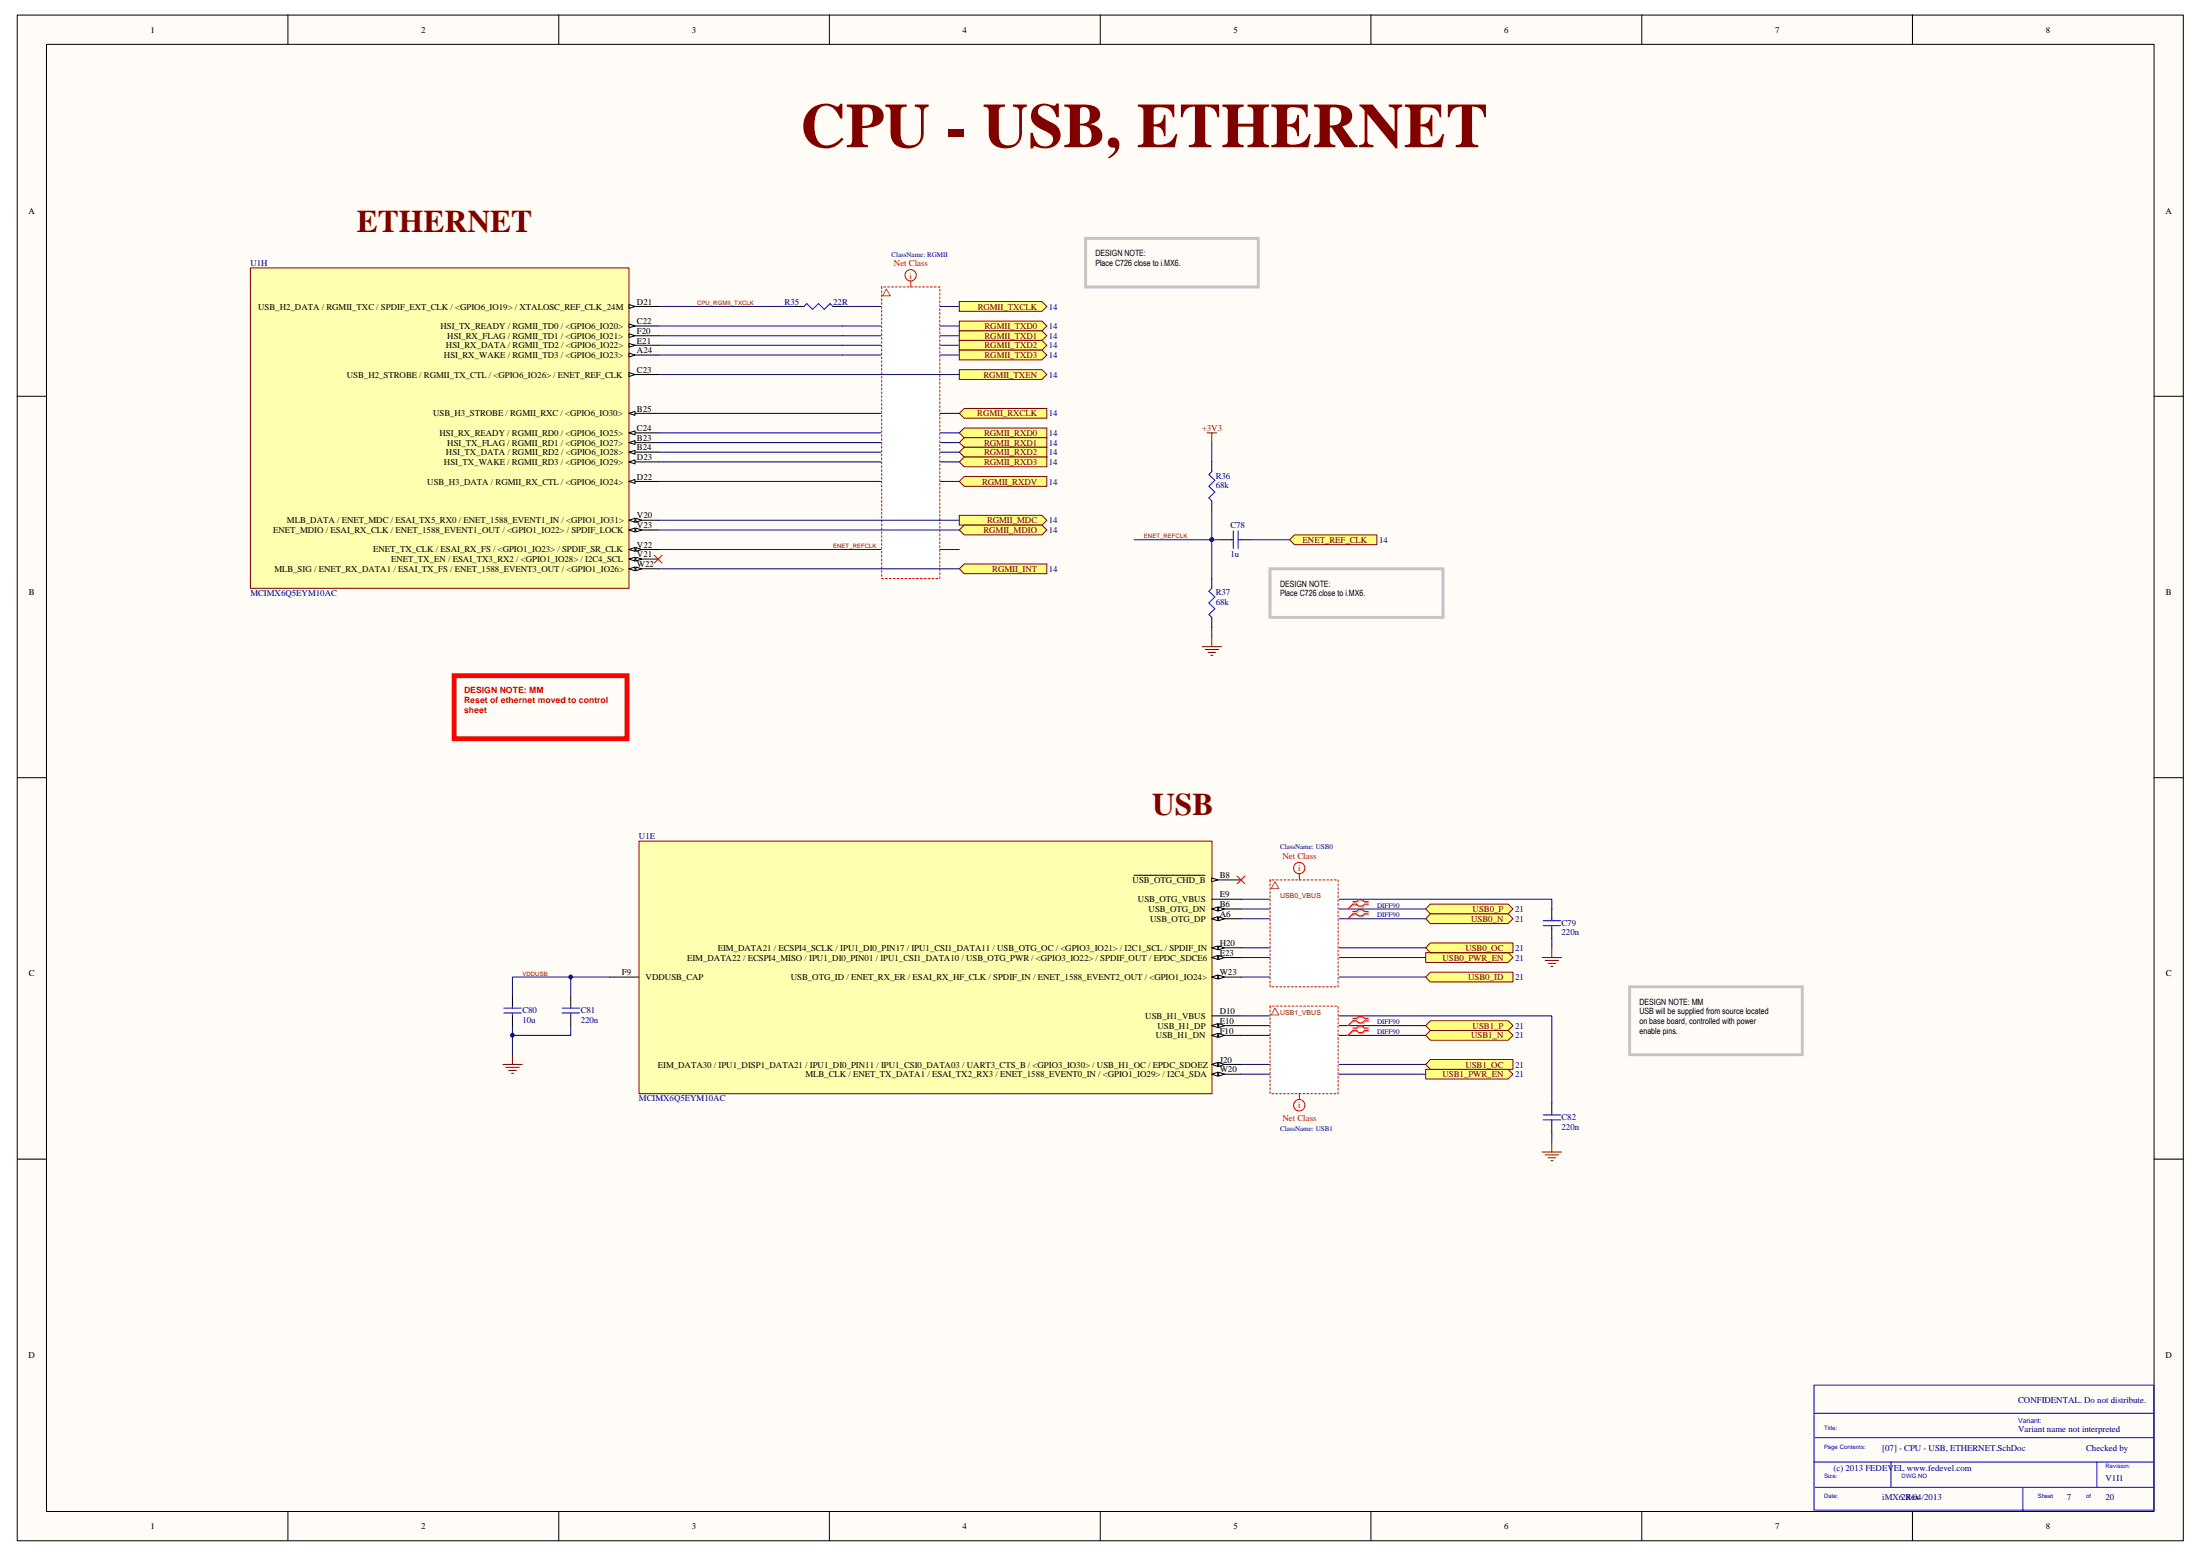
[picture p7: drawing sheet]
<svg xmlns="http://www.w3.org/2000/svg" width="420mm" height="297mm" viewBox="0 0 420 297" stroke-linecap="round" stroke-linejoin="round" font-family="sans-serif">
<path d="M3.3 2.9h413.7v291.2h-413.7z" fill="#fffcf8"/>
<path d="M3.3 2.9h413.7v291.2h-413.7z" fill="none" stroke="#000" stroke-width=".19"/>
<path d="M8.9 8.5h402.5v280h-402.5z" fill="#fffcf8"/>
<g fill="none" stroke="#000" stroke-width=".19">
<path d="M8.9 8.5h402.5v280h-402.5zM55 2.8v5.6M106.7 2.8v5.6M158.4 2.8v5.6M210.1 2.8v5.6M261.8 2.8v5.6M313.6 2.8v5.6M365.2 2.8v5.6M3.3 75.6h5.5M411.4 75.6h5.6M3.3 148.5h5.5M411.4 148.5h5.6"/>
<path d="M3.3 221.3h5.5M411.4 221.3h5.6M55 288.5v5.6M106.7 288.5v5.6M158.4 288.5v5.6M210.1 288.5v5.6M261.8 288.5v5.6M313.6 288.5v5.6M365.2 288.5v5.6"/>
</g>
<path d="M346.4 264.4h64.9v23.9h-64.9zM346.4 269.8h65M346.4 279.1h65M346.7 274.4h64.7M361.1 279.1v4.8M400.5 279.1v4.8M346.7 283.9h64.7M386.3 283.9v4.6" fill="none" stroke="#00f" stroke-width=".19"/>
<path d="M109 186.5v3.7" fill="none" stroke="#000080" stroke-width=".19"/>
<circle cx="109" cy="186.5" r=".35" fill="#000080"/>
<g fill="none" stroke="#000080" stroke-width=".19">
<path d="M296.4 179.1v1.8M109 195.8v1.9h-11.1M296.4 216.2v1.9"/>
<circle cx="109" cy="186.5" r=".35"/>
</g>
<g fill="none" stroke="#800000" stroke-width=".19">
<path d="M294.5 182.8h3.7M295.1 183.3h2.6M295.6 183.9h1.5M296.2 184.5h.4M296.4 180.9v1.9M96 203.2h3.7M96.6 203.8h2.6M97.1 204.3h1.5M97.7 204.9h.4M97.9 201.3v1.9M294.5 219.9h3.7M296.4 218.1v1.8"/>
<path d="M295.1 220.5h2.6M295.6 221h1.5M296.2 221.6h.4"/>
</g>
<circle cx="97.9" cy="197.6" r=".35" fill="#000080"/>
<g fill="none" stroke="#000080" stroke-width=".19">
<path d="M160.9 58.5h22.3M125.7 78.9h57.5M160.9 62.2h22.3M160.9 64.1h22.3M160.9 65.9h22.3M160.9 67.8h22.3M125.7 82.6h57.5M125.7 84.5h57.5M125.7 86.3h57.5M125.7 88.2h57.5M125.7 91.9h57.5M231.4 103h1.9"/>
<path d="M237 171.7h59.4v1.8M97.9 195.8v5.5M116.4 186.5h-18.5v3.7M237 193.9h59.4v16.8"/>
<circle cx="97.9" cy="197.6" r=".35"/>
</g>
<circle cx="231.4" cy="103" r=".35" fill="#000080"/>
<g fill="none" stroke="#000080" stroke-width=".19">
<path d="M231.4 84.5v3.7M231.4 97.5v12.9M231.4 119.7v1.9M238.9 103h7.4"/>
<circle cx="231.4" cy="103" r=".35"/>
</g>
<path d="M230.5 82.6h1.9M231.4 82.6v1.9M229.6 123.4h3.7M230.2 124h2.5M230.7 124.5h1.5M231.3 125.1h.3M231.4 121.6v1.8" fill="none" stroke="#800000" stroke-width=".19"/>
<path d="M242.6 108.6h33v9.3h-33z" fill="none" stroke="#c6c3c6" stroke-width=".56"/>
<path d="M183.2 57.6h15.8l.9 .9-.9 .9h-15.8z" fill-rule="evenodd" fill="#ffff80"/>
<path d="M183.2 57.6h15.8l.9 .9-.9 .9h-15.8z" fill="none" stroke="#800000" stroke-width=".19"/>
<path d="M183.2 61.3h15.8l.9 .9-.9 1h-15.8z" fill-rule="evenodd" fill="#ffff80"/>
<path d="M183.2 61.3h15.8l.9 .9-.9 1h-15.8z" fill="none" stroke="#800000" stroke-width=".19"/>
<path d="M183.2 63.2h15.8l.9 .9-.9 .9h-15.8z" fill-rule="evenodd" fill="#ffff80"/>
<path d="M183.2 63.2h15.8l.9 .9-.9 .9h-15.8z" fill="none" stroke="#800000" stroke-width=".19"/>
<path d="M183.2 65h15.8l.9 .9-.9 .9h-15.8z" fill-rule="evenodd" fill="#ffff80"/>
<path d="M183.2 65h15.8l.9 .9-.9 .9h-15.8z" fill="none" stroke="#800000" stroke-width=".19"/>
<path d="M183.2 66.8h15.8l.9 1-.9 .9h-15.8z" fill-rule="evenodd" fill="#ffff80"/>
<path d="M183.2 66.8h15.8l.9 1-.9 .9h-15.8z" fill="none" stroke="#800000" stroke-width=".19"/>
<path d="M183.2 70.6h15.8l.9 .9-.9 .9h-15.8z" fill-rule="evenodd" fill="#ffff80"/>
<path d="M183.2 70.6h15.8l.9 .9-.9 .9h-15.8z" fill="none" stroke="#800000" stroke-width=".19"/>
<path d="M183.2 78.9l.9-.9h15.8v1.8h-15.8z" fill-rule="evenodd" fill="#ffff80"/>
<path d="M183.2 78.9l.9-.9h15.8v1.8h-15.8z" fill="none" stroke="#800000" stroke-width=".19"/>
<path d="M183.2 82.6l.9-.9h15.8v1.9h-15.8z" fill-rule="evenodd" fill="#ffff80"/>
<path d="M183.2 82.6l.9-.9h15.8v1.9h-15.8z" fill="none" stroke="#800000" stroke-width=".19"/>
<path d="M183.2 84.5l.9-.9h15.8v1.8h-15.8z" fill-rule="evenodd" fill="#ffff80"/>
<path d="M183.2 84.5l.9-.9h15.8v1.8h-15.8z" fill="none" stroke="#800000" stroke-width=".19"/>
<path d="M183.2 86.3l.9-.9h15.8v1.8h-15.8z" fill-rule="evenodd" fill="#ffff80"/>
<path d="M183.2 86.3l.9-.9h15.8v1.8h-15.8z" fill="none" stroke="#800000" stroke-width=".19"/>
<path d="M183.2 88.2l.9-1h15.8v1.9h-15.8z" fill-rule="evenodd" fill="#ffff80"/>
<path d="M183.2 88.2l.9-1h15.8v1.9h-15.8z" fill="none" stroke="#800000" stroke-width=".19"/>
<path d="M183.2 91.9l.9-.9h15.8v1.8h-15.8z" fill-rule="evenodd" fill="#ffff80"/>
<path d="M183.2 91.9l.9-.9h15.8v1.8h-15.8z" fill="none" stroke="#800000" stroke-width=".19"/>
<path d="M183.2 98.4h15.8l.9 .9-.9 .9h-15.8z" fill-rule="evenodd" fill="#ffff80"/>
<path d="M183.2 98.4h15.8l.9 .9-.9 .9h-15.8z" fill="none" stroke="#800000" stroke-width=".19"/>
<path d="M183.2 101.2l.9-1h14.9l.9 1-.9 .9h-14.9z" fill-rule="evenodd" fill="#ffff80"/>
<path d="M183.2 101.2l.9-1h14.9l.9 1-.9 .9h-14.9z" fill="none" stroke="#800000" stroke-width=".19"/>
<path d="M183.2 108.6l.9-.9h15.8v1.8h-15.8z" fill-rule="evenodd" fill="#ffff80"/>
<path d="M183.2 108.6l.9-.9h15.8v1.8h-15.8z" fill="none" stroke="#800000" stroke-width=".19"/>
<path d="M125.7 104.9h57.5" fill="none" stroke="#000080" stroke-width=".19"/>
<path d="M246.3 103l.9-.9h15.8v1.9h-15.8z" fill-rule="evenodd" fill="#ffff80"/>
<path d="M246.3 103l.9-.9h15.8v1.9h-15.8z" fill="none" stroke="#800000" stroke-width=".19"/>
<path d="M168.4 54.8h11.1v55.6h-11.1z" fill-rule="evenodd" fill="#fff"/>
<path d="M168.4 54.8h11.1v55.6h-11.1z" fill="none" stroke="#f00" stroke-width=".19" stroke-dasharray=".4 .4"/>
<path d="M169.3 55.2l.7 1.3h-1.4z" fill="none" stroke="#f33" stroke-width=".19"/>
<g fill="none" stroke="#f00" stroke-width=".19">
<path d="M173.9 53.7v1.1"/>
<circle cx="173.9" cy="52.6" r="1.08"/>
</g>
<path d="M153.5 58.5l.6-.5 1.1 1.1 1.1-1.1 1.1 1.1 1.1-1.1 .6 .5" fill="none" stroke="#00f" stroke-width=".19"/>
<path d="M151.7 58.5h1.8M159.1 58.5h1.8" fill="none" stroke="#000" stroke-width=".19"/>
<path d="M125.7 58.5h26M125.7 62.2h35.2M125.7 64.1h35.2M125.7 65.9h35.2M125.7 67.8h35.2M125.7 71.5h57.5M125.7 99.3h57.5M125.7 101.2h57.5M125.7 108.6h57.5M216.6 103h14.8" fill="none" stroke="#000080" stroke-width=".19"/>
<path d="M86.7 129h33v12h-33z" fill="none" stroke="#f00" stroke-width=".93"/>
<circle cx="231.4" cy="103" r=".35" fill="#000080"/>
<circle cx="231.4" cy="103" r=".35" fill="none" stroke="#000080" stroke-width=".19"/>
<path d="M272.3 181.9h15.7l1 .9-1 .9h-15.7z" fill-rule="evenodd" fill="#ffff80"/>
<path d="M272.3 181.9h15.7l1 .9-1 .9h-15.7z" fill="none" stroke="#800000" stroke-width=".19"/>
<path d="M237 175.4h35.3M237 173.5h35.3" fill="none" stroke="#000080" stroke-width=".19"/>
<path d="M273.2 172.6h14.8l1 .9-1 1h-14.8l-.9-1z" fill-rule="evenodd" fill="#ffff80"/>
<path d="M273.2 172.6h14.8l1 .9-1 1h-14.8l-.9-1z" fill="none" stroke="#800000" stroke-width=".19"/>
<path d="M273.2 174.5h14.8l1 .9-1 .9h-14.8l-.9-.9z" fill-rule="evenodd" fill="#ffff80"/>
<path d="M273.2 174.5h14.8l1 .9-1 .9h-14.8l-.9-.9z" fill="none" stroke="#800000" stroke-width=".19"/>
<path d="M258.5 172.3h.8l.4-.3h.7l.4 .3h.7M258.5 174.2h.8l.4-.4h.7l.4 .4h.7M261.5 172.8h-.7l-.4 .3h-.7l-.4-.3h-.8l-1.1 .7M261.5 174.6h-.7l-.4 .4h-.7l-.4-.4h-.8l-1.1 .8" fill="none" stroke="#d0a19e" stroke-width=".19"/>
<path d="M258.3 172.1h.8l.3-.4h.8l.4 .4h.7M258.3 174h.8l.3-.4h.8l.4 .4h.7M261.3 172.6h-.7l-.4 .4h-.8l-.3-.4h-.8l-.9 .9M261.3 174.5h-.7l-.4 .3h-.8l-.3-.3h-.8l-.9 .9" fill="none" stroke="#f00" stroke-width=".19"/>
<path d="M237 182.8h35.3" fill="none" stroke="#000080" stroke-width=".19"/>
<path d="M273.2 180h15.8v1.9h-15.8l-.9-1z" fill-rule="evenodd" fill="#ffff80"/>
<path d="M273.2 180h15.8v1.9h-15.8l-.9-1z" fill="none" stroke="#800000" stroke-width=".19"/>
<path d="M237 180.9h35.3" fill="none" stroke="#000080" stroke-width=".19"/>
<path d="M273.2 185.6h15.8v1.9h-15.8l-.9-1z" fill-rule="evenodd" fill="#ffff80"/>
<path d="M273.2 185.6h15.8v1.9h-15.8l-.9-1z" fill="none" stroke="#800000" stroke-width=".19"/>
<path d="M237 186.5h35.3" fill="none" stroke="#000080" stroke-width=".19"/>
<path d="M272.3 204.1h15.7l1 1-1 .9h-15.7z" fill-rule="evenodd" fill="#ffff80"/>
<path d="M272.3 204.1h15.7l1 1-1 .9h-15.7z" fill="none" stroke="#800000" stroke-width=".19"/>
<path d="M237 197.7h35.3M237 195.8h35.3" fill="none" stroke="#000080" stroke-width=".19"/>
<path d="M273.2 194.9h14.8l1 .9-1 .9h-14.8l-.9-.9z" fill-rule="evenodd" fill="#ffff80"/>
<path d="M273.2 194.9h14.8l1 .9-1 .9h-14.8l-.9-.9z" fill="none" stroke="#800000" stroke-width=".19"/>
<path d="M273.2 196.7h14.8l1 1-1 .9h-14.8l-.9-.9z" fill-rule="evenodd" fill="#ffff80"/>
<path d="M273.2 196.7h14.8l1 1-1 .9h-14.8l-.9-.9z" fill="none" stroke="#800000" stroke-width=".19"/>
<path d="M258.5 194.6h.8l.4-.4h.7l.4 .4h.7M258.5 196.4h.8l.4-.3h.7l.4 .3h.7M261.5 195h-.7l-.4 .4h-.7l-.4-.4h-.8l-1.1 .8M261.5 196.9h-.7l-.4 .4h-.7l-.4-.4h-.8l-1.1 .8" fill="none" stroke="#d0a19e" stroke-width=".19"/>
<path d="M258.3 194.4h.8l.3-.4h.8l.4 .4h.7M258.3 196.3h.8l.3-.4h.8l.4 .4h.7M261.3 194.9h-.7l-.4 .3h-.8l-.3-.3h-.8l-.9 .9M261.3 196.7h-.7l-.4 .4h-.8l-.3-.4h-.8l-.9 1" fill="none" stroke="#f00" stroke-width=".19"/>
<path d="M237 205.1h35.3" fill="none" stroke="#000080" stroke-width=".19"/>
<path d="M273.2 202.3h15.8v1.8h-15.8l-.9-.9z" fill-rule="evenodd" fill="#ffff80"/>
<path d="M273.2 202.3h15.8v1.8h-15.8l-.9-.9z" fill="none" stroke="#800000" stroke-width=".19"/>
<path d="M237 203.2h35.3" fill="none" stroke="#000080" stroke-width=".19"/>
<path d="M242.6 168h13v20.4h-13z" fill-rule="evenodd" fill="#fff"/>
<path d="M242.6 168h13v20.4h-13z" fill="none" stroke="#f00" stroke-width=".19" stroke-dasharray=".4 .4"/>
<path d="M243.5 168.3l.8 1.3h-1.5z" fill="none" stroke="#f33" stroke-width=".19"/>
<g fill="none" stroke="#f00" stroke-width=".19">
<path d="M248.1 166.8v1.2"/>
<circle cx="248.1" cy="165.7" r="1.09"/>
</g>
<path d="M242.6 192.1h13v16.7h-13z" fill-rule="evenodd" fill="#fff"/>
<path d="M242.6 192.1h13v16.7h-13z" fill="none" stroke="#f00" stroke-width=".19" stroke-dasharray=".4 .4"/>
<path d="M243.5 192.4l.8 1.4h-1.5z" fill="none" stroke="#f33" stroke-width=".19"/>
<g fill="none" stroke="#f00" stroke-width=".19">
<path d="M248.1 208.8v1.1"/>
<circle cx="248.1" cy="211" r="1.09"/>
</g>
<path d="M311.2 188.4h33v12.9h-33z" fill="none" stroke="#c6c3c6" stroke-width=".56"/>
<g fill="none" stroke="#00f" stroke-width=".19">
<path d="M231.4 90l-.5 .6 1.1 1.1-1.1 1.1 1.1 1.1-1.1 1.1 .5 .6M231.4 112.3l-.5 .6 1.1 1.1-1.1 1.1 1.1 1.1-1.1 1.1 .5 .6M235.2 103h.3M235.5 101.3v3.4M236.5 103h.5M236.5 101.3v3.4M294.7 176.7h3.4M294.7 175.8h3.4M296.4 175.4v.4M296.4 176.7v.5M96.2 193.4h3.4M96.2 192.4h3.4"/>
<path d="M97.9 192.1v.3M97.9 193.4v.5M107.3 193.4h3.4M107.3 192.4h3.4M109 192.1v.3M109 193.4v.5M294.7 213.8h3.4M294.7 212.9h3.4M296.4 212.5v.4M296.4 213.8v.5"/>
</g>
<g fill="none" stroke="#000" stroke-width=".19">
<path d="M231.4 88.2v1.8M231.4 95.6v1.9M231.4 110.4v1.9M231.4 117.9v1.8M233.3 103h1.9M237 103h1.9M296.4 173.5v1.9M296.4 177.2v1.9M97.9 190.2v1.9M97.9 193.9v1.9M109 190.2v1.9M109 193.9v1.9"/>
<path d="M296.4 210.7v1.8M296.4 214.3v1.9"/>
</g>
<path d="M47.9 51.2h72.2v61.1h-72.2z" fill="#ffffb0"/>
<path d="M47.8 51.1h72.3v61.2h-72.3z" fill="none" stroke="#800000" stroke-width=".19"/>
<path d="M120.1 58.5h5.6" fill="none" stroke="#000" stroke-width=".19"/>
<path d="M120.1 58.1l1.2 .4-1.2 .4z" fill="#fffcf8"/>
<path d="M120.1 58.1l1.2 .4-1.2 .4zM120.1 62.2h5.6" fill="none" stroke="#000" stroke-width=".19"/>
<path d="M120.1 61.8l1.2 .4-1.2 .4z" fill="#fffcf8"/>
<path d="M120.1 61.8l1.2 .4-1.2 .4zM120.1 64.1h5.6" fill="none" stroke="#000" stroke-width=".19"/>
<path d="M120.1 63.7l1.2 .4-1.2 .3z" fill="#fffcf8"/>
<path d="M120.1 63.7l1.2 .4-1.2 .3zM120.1 65.9h5.6" fill="none" stroke="#000" stroke-width=".19"/>
<path d="M120.1 65.6l1.2 .3-1.2 .4z" fill="#fffcf8"/>
<path d="M120.1 65.6l1.2 .3-1.2 .4zM120.1 67.8h5.6" fill="none" stroke="#000" stroke-width=".19"/>
<path d="M120.1 67.4l1.2 .4-1.2 .4z" fill="#fffcf8"/>
<path d="M120.1 67.4l1.2 .4-1.2 .4zM120.1 91.9h5.6" fill="none" stroke="#000" stroke-width=".19"/>
<path d="M120.1 91.9l1.2-.4v.8z" fill="#fffcf8"/>
<path d="M120.1 91.9l1.2-.4v.8zM120.1 82.6h5.6" fill="none" stroke="#000" stroke-width=".19"/>
<path d="M120.1 82.6l1.2-.3v.7z" fill="#fffcf8"/>
<path d="M120.1 71.5h5.6M120.1 82.6l1.2-.3v.7z" fill="none" stroke="#000" stroke-width=".19"/>
<path d="M120.1 71.1l1.2 .4-1.2 .4z" fill="#fffcf8"/>
<path d="M120.1 71.1l1.2 .4-1.2 .4zM120.1 84.5h5.6" fill="none" stroke="#000" stroke-width=".19"/>
<path d="M120.1 84.5l1.2-.4v.7z" fill="#fffcf8"/>
<path d="M120.1 84.5l1.2-.4v.7zM120.1 86.3h5.6" fill="none" stroke="#000" stroke-width=".19"/>
<path d="M120.1 86.3l1.2-.3v.7z" fill="#fffcf8"/>
<path d="M120.1 86.3l1.2-.3v.7zM120.1 88.2h5.6" fill="none" stroke="#000" stroke-width=".19"/>
<path d="M120.1 88.2l1.2-.4v.8z" fill="#fffcf8"/>
<path d="M120.1 78.9h5.6M120.1 88.2l1.2-.4v.8z" fill="none" stroke="#000" stroke-width=".19"/>
<path d="M120.1 78.9l1.2-.4v.8z" fill="#fffcf8"/>
<path d="M120.1 78.9l1.2-.4v.8zM120.1 99.3h5.6" fill="none" stroke="#000" stroke-width=".19"/>
<path d="M120.1 99.3l1.2-.4v.8z" fill="#fffcf8"/>
<path d="M120.1 99.3l1.2-.4v.8z" fill="none" stroke="#000" stroke-width=".19"/>
<path d="M121.4 98.9l1.1 .4-1.1 .4z" fill="#fffcf8"/>
<path d="M121.4 98.9l1.1 .4-1.1 .4zM120.1 101.2h5.6" fill="none" stroke="#000" stroke-width=".19"/>
<path d="M120.1 101.2l1.2-.4v.8z" fill="#fffcf8"/>
<path d="M120.1 101.2l1.2-.4v.8z" fill="none" stroke="#000" stroke-width=".19"/>
<path d="M121.4 100.8l1.1 .4-1.1 .4z" fill="#fffcf8"/>
<path d="M120.1 104.9h5.6M121.4 100.8l1.1 .4-1.1 .4z" fill="none" stroke="#000" stroke-width=".19"/>
<path d="M120.1 104.9l1.2-.4v.7z" fill="#fffcf8"/>
<path d="M120.1 104.9l1.2-.4v.7z" fill="none" stroke="#000" stroke-width=".19"/>
<path d="M121.4 104.5l1.1 .4-1.1 .3z" fill="#fffcf8"/>
<path d="M120.1 108.6h5.6M121.4 104.5l1.1 .4-1.1 .3z" fill="none" stroke="#000" stroke-width=".19"/>
<path d="M120.1 108.6l1.2-.4v.8z" fill="#fffcf8"/>
<path d="M120.1 108.6l1.2-.4v.8z" fill="none" stroke="#000" stroke-width=".19"/>
<path d="M121.4 108.2l1.1 .4-1.1 .4z" fill="#fffcf8"/>
<path d="M120.1 106.7h5.6M121.4 108.2l1.1 .4-1.1 .4z" fill="none" stroke="#000" stroke-width=".19"/>
<path d="M120.1 106.7l1.2-.3v.7z" fill="#fffcf8"/>
<path d="M120.1 106.7l1.2-.3v.7z" fill="none" stroke="#000" stroke-width=".19"/>
<path d="M121.4 106.4l1.1 .3-1.1 .4z" fill="#fffcf8"/>
<path d="M121.4 106.4l1.1 .3-1.1 .4z" fill="none" stroke="#000" stroke-width=".19"/>
<path d="M125 106l1.4 1.5M126.4 106l-1.4 1.5" fill="none" stroke="#f00" stroke-width=".19"/>
<path d="M122.1 160.6h109.4v48.2h-109.4z" fill="#ffffb0"/>
<path d="M122 160.6h109.5v48.2h-109.5z" fill="none" stroke="#800000" stroke-width=".19"/>
<path d="M231.4 171.7h5.6M231.4 168h5.6" fill="none" stroke="#000" stroke-width=".19"/>
<path d="M231.4 167.6l1.2 .4-1.2 .3z" fill="#fffcf8"/>
<path d="M216.6 167.1h13.6M231.4 167.6l1.2 .4-1.2 .3zM231.4 173.5h5.6" fill="none" stroke="#000" stroke-width=".19"/>
<path d="M231.4 173.5l1.2-.4v.8z" fill="#fffcf8"/>
<path d="M231.4 173.5l1.2-.4v.8z" fill="none" stroke="#000" stroke-width=".19"/>
<path d="M232.7 173.1l1.1 .4-1.1 .4z" fill="#fffcf8"/>
<path d="M231.4 175.4h5.6M232.7 173.1l1.1 .4-1.1 .4z" fill="none" stroke="#000" stroke-width=".19"/>
<path d="M231.4 175.4l1.2-.4v.8z" fill="#fffcf8"/>
<path d="M231.4 175.4l1.2-.4v.8z" fill="none" stroke="#000" stroke-width=".19"/>
<path d="M232.7 175l1.1 .4-1.1 .4z" fill="#fffcf8"/>
<path d="M232.7 175l1.1 .4-1.1 .4zM231.4 195.8h5.6" fill="none" stroke="#000" stroke-width=".19"/>
<path d="M231.4 195.8l1.2-.4v.8z" fill="#fffcf8"/>
<path d="M231.4 195.8l1.2-.4v.8z" fill="none" stroke="#000" stroke-width=".19"/>
<path d="M232.7 195.4l1.1 .4-1.1 .4z" fill="#fffcf8"/>
<path d="M231.4 197.7h5.6M232.7 195.4l1.1 .4-1.1 .4z" fill="none" stroke="#000" stroke-width=".19"/>
<path d="M231.4 197.7l1.2-.4v.7z" fill="#fffcf8"/>
<path d="M231.4 197.7l1.2-.4v.7z" fill="none" stroke="#000" stroke-width=".19"/>
<path d="M232.7 197.3l1.1 .4-1.1 .3z" fill="#fffcf8"/>
<path d="M116.4 186.5h5.6M231.4 193.9h5.6M231.4 186.5h5.6M232.7 197.3l1.1 .4-1.1 .3z" fill="none" stroke="#000" stroke-width=".19"/>
<path d="M231.4 186.5l1.2-.4v.8z" fill="#fffcf8"/>
<path d="M231.4 186.5l1.2-.4v.8z" fill="none" stroke="#000" stroke-width=".19"/>
<path d="M232.7 186.1l1.1 .4-1.1 .4z" fill="#fffcf8"/>
<path d="M231.4 180.9h5.6M232.7 186.1l1.1 .4-1.1 .4z" fill="none" stroke="#000" stroke-width=".19"/>
<path d="M231.4 180.9l1.2-.3v.7z" fill="#fffcf8"/>
<path d="M231.4 180.9l1.2-.3v.7z" fill="none" stroke="#000" stroke-width=".19"/>
<path d="M232.7 180.6l1.1 .3-1.1 .4z" fill="#fffcf8"/>
<path d="M231.4 182.8h5.6M232.7 180.6l1.1 .3-1.1 .4z" fill="none" stroke="#000" stroke-width=".19"/>
<path d="M231.4 182.8l1.2-.4v.8z" fill="#fffcf8"/>
<path d="M231.4 182.8l1.2-.4v.8z" fill="none" stroke="#000" stroke-width=".19"/>
<path d="M232.7 182.4l1.1 .4-1.1 .4z" fill="#fffcf8"/>
<path d="M232.7 182.4l1.1 .4-1.1 .4zM231.4 205.1h5.6" fill="none" stroke="#000" stroke-width=".19"/>
<path d="M231.4 205.1l1.2-.4v.7z" fill="#fffcf8"/>
<path d="M231.4 205.1l1.2-.4v.7z" fill="none" stroke="#000" stroke-width=".19"/>
<path d="M232.7 204.7l1.1 .4-1.1 .3z" fill="#fffcf8"/>
<path d="M231.4 203.2h5.6M232.7 204.7l1.1 .4-1.1 .3z" fill="none" stroke="#000" stroke-width=".19"/>
<path d="M231.4 203.2l1.2-.4v.8z" fill="#fffcf8"/>
<path d="M231.4 203.2l1.2-.4v.8z" fill="none" stroke="#000" stroke-width=".19"/>
<path d="M232.7 202.8l1.1 .4-1.1 .4z" fill="#fffcf8"/>
<path d="M232.7 202.8l1.1 .4-1.1 .4z" fill="none" stroke="#000" stroke-width=".19"/>
<path d="M236.3 167.2l1.4 1.5M237.7 167.2l-1.4 1.5" fill="none" stroke="#f00" stroke-width=".19"/>
<path d="M207.3 45.5h33v9.3h-33z" fill="none" stroke="#c6c3c6" stroke-width=".56"/>
<text font-size="12.1" fill="#800000" x="152.8" y="28.1">CPU - USB, ETHERNET</text>
<g font-size="6" fill="#800000">
<text x="68.1" y="44.2">ETHERNET</text>
<text x="220" y="155.5">USB</text>
</g>
<g font-size="1.7">
<text x="28.7" y="6.2">1</text>
<text x="80.4" y="6.2">2</text>
<text x="132.2" y="6.2">3</text>
<text x="183.8" y="6.2">4</text>
<text x="235.6" y="6.2">5</text>
<text x="287.3" y="6.2">6</text>
<text x="339" y="6.2">7</text>
<text x="390.7" y="6.2">8</text>
<text x="5.5" y="40.8">A</text>
<text x="413.6" y="40.8">A</text>
<text x="209.2" y="48.9">DESIGN NOTE:</text>
<text x="209.2" y="50.8">Place C726 close to i.MX6.</text>
<text x="49.3" y="59.1">USB_H2_DATA / RGMII_TXC / SPDIF_EXT_CLK / &lt;GPIO6_IO19&gt; / XTALOSC_REF_CLK_24M</text>
<text x="121.7" y="58.2">D21</text>
<text x="84.1" y="62.8">HSI_TX_READY / RGMII_TD0 / &lt;GPIO6_IO20&gt;</text>
<text x="85.4" y="64.6">HSI_RX_FLAG / RGMII_TD1 / &lt;GPIO6_IO21&gt;</text>
<text x="121.7" y="65.6">E21</text>
<text x="121.7" y="63.7">F20</text>
<text x="121.7" y="61.9">C22</text>
<text x="84.8" y="68.4">HSI_RX_WAKE / RGMII_TD3 / &lt;GPIO6_IO23&gt;</text>
<text x="85.2" y="66.5">HSI_RX_DATA / RGMII_TD2 / &lt;GPIO6_IO22&gt;</text>
<text x="121.7" y="67.4">A24</text>
<text x="121.7" y="71.2">C23</text>
<text x="66.2" y="72.1">USB_H2_STROBE / RGMII_TX_CTL / &lt;GPIO6_IO26&gt; / ENET_REF_CLK</text>
<text x="82.7" y="79.5">USB_H3_STROBE / RGMII_RXC / &lt;GPIO6_IO30&gt;</text>
<text x="83.9" y="83.2">HSI_RX_READY / RGMII_RD0 / &lt;GPIO6_IO25&gt;</text>
<text x="121.7" y="78.6">B25</text>
<text x="121.7" y="82.3">C24</text>
<text x="84.8" y="88.8">HSI_TX_WAKE / RGMII_RD3 / &lt;GPIO6_IO29&gt;</text>
<text x="85.2" y="86.9">HSI_TX_DATA / RGMII_RD2 / &lt;GPIO6_IO28&gt;</text>
<text x="85.4" y="85">HSI_TX_FLAG / RGMII_RD1 / &lt;GPIO6_IO27&gt;</text>
<text x="121.7" y="87.8">D23</text>
<text x="121.7" y="86">B24</text>
<text x="121.7" y="84.1">B23</text>
<text x="81.6" y="92.5">USB_H3_DATA / RGMII_RX_CTL / &lt;GPIO6_IO24&gt;</text>
<text x="121.7" y="91.6">D22</text>
<text x="52.2" y="101.8">ENET_MDIO / ESAI_RX_CLK / ENET_1588_EVENT1_OUT / &lt;GPIO1_IO22&gt; / SPDIF_LOCK</text>
<text x="54.8" y="99.9">MLB_DATA / ENET_MDC / ESAI_TX5_RX0 / ENET_1588_EVENT1_IN / &lt;GPIO1_IO31&gt;</text>
<text x="121.7" y="99">V20</text>
<text x="121.7" y="100.8">V23</text>
<text x="71.3" y="105.5">ENET_TX_CLK / ESAI_RX_FS / &lt;GPIO1_IO23&gt; / SPDIF_SR_CLK</text>
<text x="74.7" y="107.3">ENET_TX_EN / ESAI_TX3_RX2 / &lt;GPIO1_IO28&gt; / I2C4_SCL</text>
<text x="121.7" y="104.6">V22</text>
<text x="121.7" y="106.4">V21</text>
<text x="5.5" y="113.6">B</text>
<text x="52.4" y="109.2">MLB_SIG / ENET_RX_DATA1 / ESAI_TX_FS / ENET_1588_EVENT3_OUT / &lt;GPIO1_IO26&gt;</text>
<text x="121.7" y="108.2">W22</text>
<text x="244.5" y="112">DESIGN NOTE:</text>
<text x="244.5" y="113.8">Place C726 close to i.MX6.</text>
<text x="413.6" y="113.6">B</text>
<text x="232.9" y="167.6">B8</text>
<text x="216.3" y="168.5">USB_OTG_CHD_B</text>
<text x="217.3" y="172.3">USB_OTG_VBUS</text>
<text x="232.9" y="171.3">E9</text>
<text x="232.9" y="173.2">B6</text>
<text x="219.4" y="174.1">USB_OTG_DN</text>
<text x="219.7" y="176">USB_OTG_DP</text>
<text x="232.9" y="175">A6</text>
<text x="131.2" y="183.4">EIM_DATA22 / ECSPI4_MISO / IPU1_DI0_PIN01 / IPU1_CSI1_DATA10 / USB_OTG_PWR / &lt;GPIO3_IO22&gt; / SPDIF_OUT / EPDC_SDCE6</text>
<text x="137.1" y="181.5">EIM_DATA21 / ECSPI4_SCLK / IPU1_DI0_PIN17 / IPU1_CSI1_DATA11 / USB_OTG_OC / &lt;GPIO3_IO21&gt; / I2C1_SCL / SPDIF_IN</text>
<text x="232.9" y="182.5">E23</text>
<text x="232.9" y="180.6">H20</text>
<text x="5.5" y="186.4">C</text>
<text x="118.8" y="186.2">F9</text>
<text x="123.3" y="187.1">VDDUSB_CAP</text>
<text x="151" y="187.1">USB_OTG_ID / ENET_RX_ER / ESAI_RX_HF_CLK / SPDIF_IN / ENET_1588_EVENT2_OUT / &lt;GPIO1_IO24&gt;</text>
<text x="232.9" y="186.2">W23</text>
<text x="313.1" y="191.8">DESIGN NOTE: MM</text>
<text x="413.6" y="186.4">C</text>
<text x="218.7" y="194.5">USB_H1_VBUS</text>
<text x="221.1" y="196.4">USB_H1_DP</text>
<text x="232.9" y="193.6">D10</text>
<text x="232.9" y="195.5">E10</text>
<text x="232.9" y="197.3">F10</text>
<text x="313.1" y="193.6">USB will be supplied from source located</text>
<text x="313.1" y="195.5">on base board, controlled with power</text>
<text x="313.1" y="197.3">enable pins.</text>
<text x="125.6" y="203.8">EIM_DATA30 / IPU1_DISP1_DATA21 / IPU1_DI0_PIN11 / IPU1_CSI0_DATA03 / UART3_CTS_B / &lt;GPIO3_IO30&gt; / USB_H1_OC / EPDC_SDOEZ</text>
<text x="220.8" y="198.2">USB_H1_DN</text>
<text x="232.9" y="202.9">J20</text>
<text x="153.8" y="205.7">MLB_CLK / ENET_TX_DATA1 / ESAI_TX2_RX3 / ENET_1588_EVENT0_IN / &lt;GPIO1_IO29&gt; / I2C4_SDA</text>
<text x="232.9" y="204.7">W20</text>
<text x="5.5" y="259.2">D</text>
<text x="413.6" y="259.2">D</text>
<text x="28.7" y="291.9">1</text>
<text x="80.4" y="291.9">2</text>
<text x="132.2" y="291.9">3</text>
<text x="183.8" y="291.9">4</text>
<text x="235.6" y="291.9">5</text>
<text x="287.3" y="291.9">6</text>
<text x="339" y="291.9">7</text>
<text x="390.7" y="291.9">8</text>
</g>
<g font-size="1.7" fill="#000080">
<text x="47.8" y="50.8">U1H</text>
<text x="149.8" y="58.2">R35</text>
<text x="159.1" y="58.2">22R</text>
<text x="200.3" y="59.1">14</text>
<text x="200.3" y="62.8">14</text>
<text x="200.3" y="64.6">14</text>
<text x="200.3" y="66.5">14</text>
<text x="200.3" y="68.4">14</text>
<text x="200.3" y="72.1">14</text>
<text x="200.3" y="79.5">14</text>
<text x="200.3" y="83.2">14</text>
<text x="200.3" y="85">14</text>
<text x="200.3" y="86.9">14</text>
<text x="200.3" y="88.8">14</text>
<text x="200.3" y="92.5">14</text>
<text x="232.2" y="91.4">R36</text>
<text x="232.2" y="93.2">68k</text>
<text x="200.3" y="99.9">14</text>
<text x="200.3" y="101.8">14</text>
<text x="235" y="100.8">C78</text>
<text x="235" y="106.4">1u</text>
<text x="263.4" y="103.6">14</text>
<text x="47.8" y="113.8">MCIMX6Q5EYM10AC</text>
<text x="200.3" y="109.2">14</text>
<text x="232.2" y="113.6">R37</text>
<text x="232.2" y="115.5">68k</text>
<text x="122" y="160.2">U1E</text>
<text x="289.3" y="174.1">21</text>
<text x="289.3" y="176">21</text>
<text x="298.2" y="176.7">C79</text>
<text x="298.2" y="178.6">220n</text>
<text x="289.3" y="183.4">21</text>
<text x="289.3" y="181.5">21</text>
<text x="289.3" y="187.1">21</text>
<text x="99.8" y="193.4">C80</text>
<text x="99.8" y="195.2">10u</text>
<text x="110.9" y="193.4">C81</text>
<text x="110.9" y="195.2">220n</text>
<text x="289.3" y="196.4">21</text>
<text x="289.3" y="198.2">21</text>
<text x="289.3" y="203.8">21</text>
<text x="289.3" y="205.7">21</text>
<text x="122" y="210.3">MCIMX6Q5EYM10AC</text>
<text x="298.2" y="213.8">C82</text>
<text x="298.2" y="215.7">220n</text>
<text x="385.4" y="267.8">CONFIDENTAL. Do not distribute.</text>
<text x="385.4" y="273.3">Variant name not interpreted</text>
<text x="350.2" y="280.8">(c) 2013 FEDEVEL www.fedevel.com</text>
<text x="359.5" y="277.1">[07] - CPU - USB, ETHERNET.SchDoc</text>
<text x="398.4" y="277.1">Checked by</text>
<text x="359.5" y="286.3">iMX6 Rex</text>
<text x="363.2" y="286.3">28/04/2013</text>
<text x="394.7" y="286.3">7</text>
<text x="402.1" y="282.7">V1I1</text>
<text x="402.1" y="286.3">20</text>
</g>
<g font-size="1.7" fill="#f00">
<text x="170.7" y="50.8">Net Class</text>
<text x="173.7" y="53.2">i</text>
<text x="88.6" y="132.4">DESIGN NOTE: MM</text>
<text x="88.6" y="134.2">Reset of ethernet moved to control</text>
<text x="88.6" y="136.1">sheet</text>
<text x="244.9" y="163.9">Net Class</text>
<text x="247.9" y="166.3">i</text>
<text x="244.9" y="214">Net Class</text>
<text x="247.9" y="211.6">i</text>
</g>
<g font-size="1.7" fill="#800000">
<text x="186.7" y="59.1">RGMII_TXCLK</text>
<text x="188" y="62.8">RGMII_TXD0</text>
<text x="188" y="64.6">RGMII_TXD1</text>
<text x="188" y="66.5">RGMII_TXD2</text>
<text x="188" y="68.4">RGMII_TXD3</text>
<text x="187.8" y="72.1">RGMII_TXEN</text>
<text x="186.6" y="79.5">RGMII_RXCLK</text>
<text x="187.9" y="83.2">RGMII_RXD0</text>
<text x="229.6" y="82.3">+3V3</text>
<text x="187.9" y="85">RGMII_RXD1</text>
<text x="187.9" y="86.9">RGMII_RXD2</text>
<text x="187.9" y="88.8">RGMII_RXD3</text>
<text x="187.6" y="92.5">RGMII_RXDV</text>
<text x="187.8" y="101.8">RGMII_MDIO</text>
<text x="188.5" y="99.9">RGMII_MDC</text>
<text x="248.8" y="103.6">ENET_REF_CLK</text>
<text x="189.5" y="109.2">RGMII_INT</text>
<text x="281" y="176">USB0_N</text>
<text x="281.3" y="174.1">USB0_P</text>
<text x="275.5" y="183.4">USB0_PWR_EN</text>
<text x="279.9" y="181.5">USB0_OC</text>
<text x="280.4" y="187.1">USB0_ID</text>
<text x="281.3" y="196.4">USB1_P</text>
<text x="279.9" y="203.8">USB1_OC</text>
<text x="281" y="198.2">USB1_N</text>
<text x="275.5" y="205.7">USB1_PWR_EN</text>
</g>
<g font-size="1.4" fill="#000080">
<text x="170.3" y="49">ClassName: RGMII</text>
<text x="244.5" y="162.1">ClassName: USB0</text>
<text x="263" y="173.3">DIFF90</text>
<text x="263" y="175.1">DIFF90</text>
<text x="263" y="195.5">DIFF90</text>
<text x="263" y="197.4">DIFF90</text>
<text x="244.5" y="215.9">ClassName: USB1</text>
</g>
<g font-size="1.3" fill="#800000">
<text x="244.5" y="171.4">USB0_VBUS</text>
<text x="244.5" y="193.7">USB1_VBUS</text>
</g>
<text font-size="1.3" fill="#00f" x="385.4" y="271.6">Variant:</text>
<g font-size="1.1" fill="#800000">
<text x="133.1" y="58.3">CPU_RGMII_TXCLK</text>
<text x="170.3" y="71.2">RGMII_TXEN</text>
<text x="170.3" y="99.1">RGMII_MDC</text>
<text x="170.3" y="101">RGMII_MDIO</text>
<text x="159.1" y="104.6">ENET_REFCLK</text>
<text x="218.5" y="102.8">ENET_REFCLK</text>
<text x="170.3" y="108.4">RGMII_INT</text>
<text x="99.8" y="186.3">VDDUSB</text>
</g>
<g font-size="1.1" fill="#00f">
<text x="348.3" y="272.9">Title:</text>
<text x="348.3" y="276.6">Page Contents:</text>
<text x="402.1" y="280.3">Revision:</text>
<text x="348.3" y="282.2">Size:</text>
<text x="348.3" y="285.9">Date:</text>
<text x="363.2" y="282.2">DWG NO</text>
<text x="389.2" y="285.9">Sheet</text>
<text x="398.4" y="285.9">of</text>
</g>
</svg>
